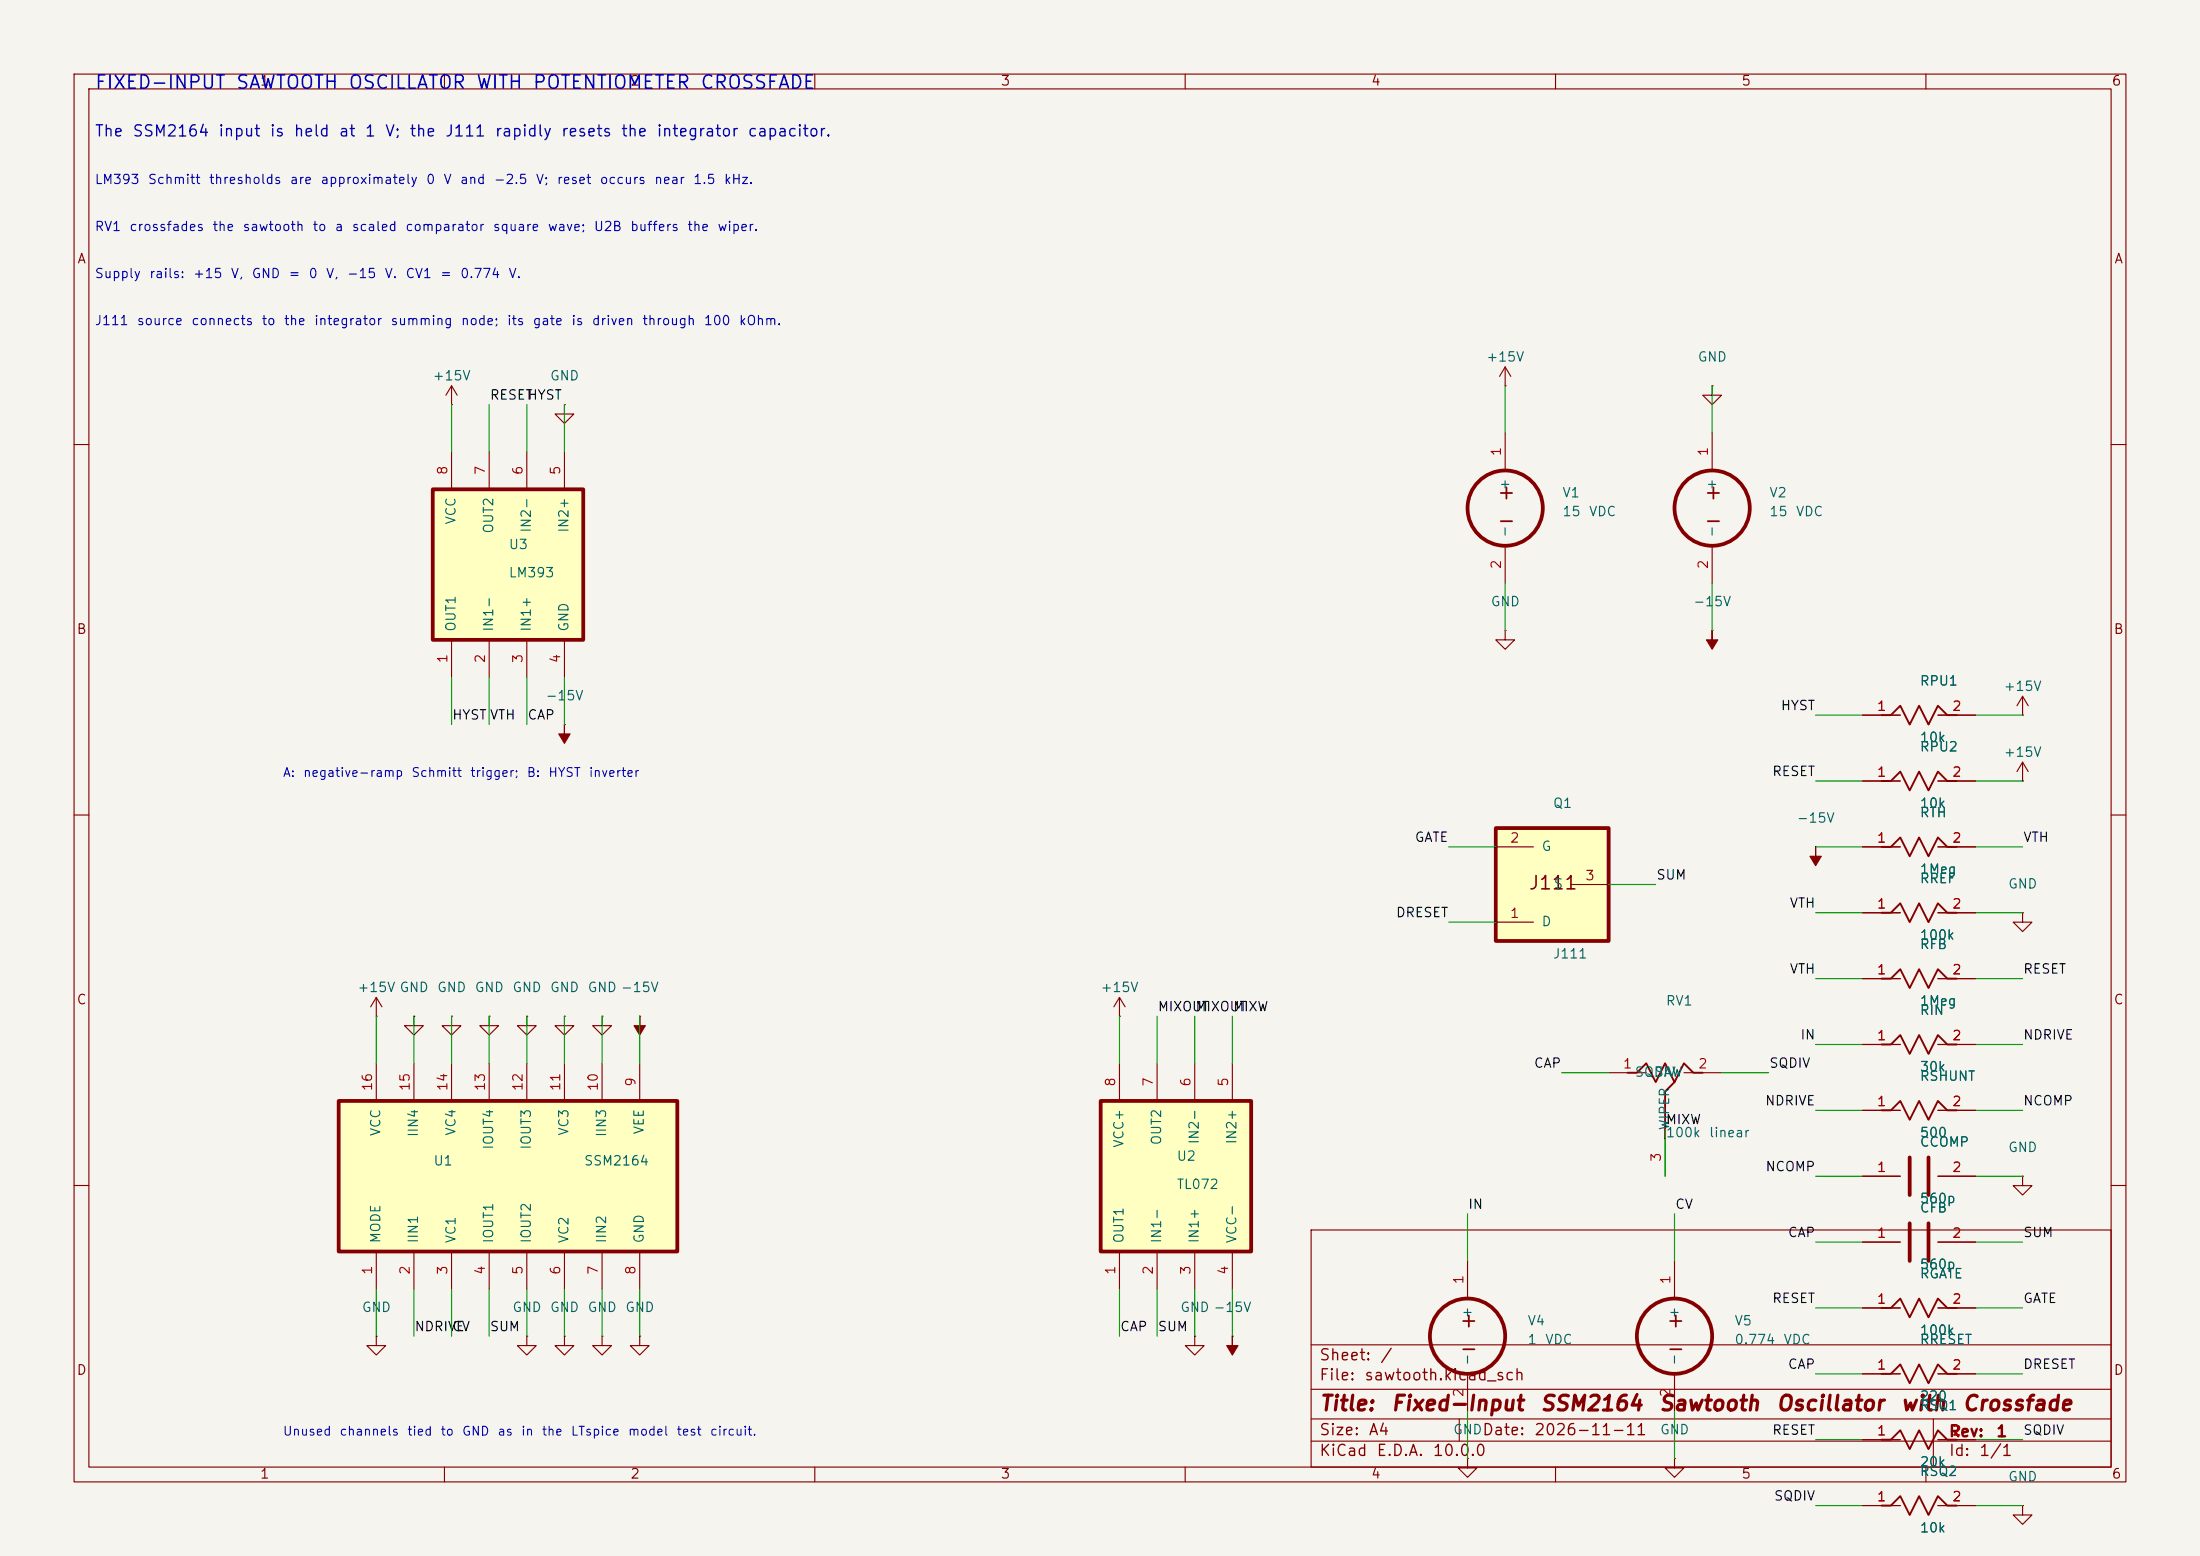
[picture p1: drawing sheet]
<svg xmlns="http://www.w3.org/2000/svg" width="297mm" height="210mm" viewBox="0 0 297 210" stroke-linecap="round" stroke-linejoin="round" font-family="sans-serif">
<path d="M0 0h297v210h-297z" fill="#f5f4ef" stroke="#f5f4ef" stroke-width=".14"/>
<g fill="none" stroke="#840000" stroke-width=".15">
<path d="M10 10h277v190h-277zM12 12h273v186h-273zM60 10v2M110 10v2M160 10v2M210 10v2M260 10v2M61 54.6h.1M61 52.1l-.8 1.2M61 52.1l.7 1.2M61 52.1v2.5M10 60h2"/>
<path d="M285 60h2M10 110h2M285 110h2M50.8 137.2h.1M50.8 134.6l-.8 1.3M50.8 134.6l.8 1.3M50.8 134.6v2.6M55.9 137.2v1.2h1.2l-1.2 1.3-1.3-1.3h1.3M55.9 137.2h.1M251.5 132.1h5M261.6 132.1h5.1M217.2 144.8h5"/>
<path d="M224.8 153.7v5.1M227.3 144.8h5.1M251.5 149.9h5M251.5 158.8h5M261.6 149.9h5.1M261.6 158.8h5.1M10 160h2M177 166h108v32h-108zM198.1 170.2v5.1M251.5 167.6h5M251.5 176.5h5M261.6 167.6h5.1"/>
<path d="M261.6 176.5h5.1M285 160h2M60 198v2M110 198v2M160 198v2M177 194.5h108M177 191.5h108M177 187.5h108M177 181.5h108M197 191.5v3M198.1 185.4v5.1M210 198v2"/>
<path d="M260 198v2M261 191.5v6.5M273 203.2v1.3h1.3l-1.3 1.2-1.2-1.2h1.2M273 203.2h.1"/>
</g>
<path d="M254 132.1h1.3l1.2-1.3 1.3 2.6 1.3-2.6 1.2 2.6 1.3-2.6 1.3 1.3h1.3M219.7 144.8h1.3l1.2-1.3 1.3 2.6 1.3-2.6 1.3 2.6 1.2-2.6 1.3 1.3h1.3M226.1 146.1l-1.3 1.2v6.4M254 149.9h1.3l1.2-1.3 1.3 2.5 1.3-2.5 1.2 2.5 1.3-2.5 1.3 1.3h1.3M254 176.5h1.3l1.2-1.2 1.3 2.5 1.3-2.5 1.2 2.5 1.3-2.5 1.3 1.2h1.3" fill="none" stroke="#840000" stroke-width=".25"/>
<g fill="none" stroke="#840000" stroke-width=".51">
<path d="M257.8 156.2v5.1M260.3 156.2v5.1M257.8 165.1v5.1M260.3 165.1v5.1"/>
<circle cx="198.1" cy="180.3" r="5.1"/>
</g>
<path d="M148.6 148.6h20.3v20.3h-20.3z" fill="#ffffc2"/>
<path d="M148.6 148.6h20.3v20.3h-20.3z" fill="none" stroke="#840000" stroke-width=".51"/>
<g fill="none" stroke="#840000" stroke-width=".15">
<path d="M76.2 97.8h.1M86.4 137.2h.1M151.1 137.2h.1M151.1 134.6v2.6M151.1 134.6l-.7 1.3M151.1 134.6l.8 1.3M151.1 143.5v5.1M156.2 143.5v5.1M161.3 143.5v5.1M166.4 143.5v5.1M151.1 168.9v5.1M156.2 168.9v5.1"/>
<path d="M161.3 168.9v5.1M166.4 168.9v5.1M251.5 185.4h5M251.5 194.3h5M261.6 185.4h5.1M261.6 194.3h5.1M251.5 203.2h5M261.6 203.2h5.1"/>
</g>
<path d="M254 185.4h1.3l1.2-1.2 1.3 2.5 1.3-2.5 1.2 2.5 1.3-2.5 1.3 1.2h1.3M254 194.3h1.3l1.2-1.3 1.3 2.6 1.3-2.6 1.2 2.6 1.3-2.6 1.3 1.3h1.3M254 203.2h1.3l1.2-1.3 1.3 2.6 1.3-2.6 1.2 2.6 1.3-2.6 1.3 1.3h1.3" fill="none" stroke="#840000" stroke-width=".25"/>
<g fill="#840000" stroke="#840000" stroke-width=".15">
<path d="M76.2 97.8v1.3h.8l-.8 1.2-.8-1.2h.8z"/>
<path d="M86.4 137.2v1.2h.7l-.7 1.3-.8-1.3h.8z"/>
</g>
<path d="M58.4 66h20.3v20.4h-20.3z" fill="#ffffc2"/>
<g fill="none" stroke="#840000" stroke-width=".51">
<path d="M58.4 66h20.3v20.4h-20.3z"/>
<circle cx="203.2" cy="68.6" r="5.1"/>
<circle cx="231.1" cy="68.6" r="5.1"/>
</g>
<g fill="none" stroke="#840000" stroke-width=".15">
<path d="M76.2 54.6v1.3h1.3l-1.3 1.3-1.3-1.3h1.3M76.2 54.6h.1M203.2 52.1h.1M203.2 49.5v2.6M203.2 58.4v5.1M203.2 49.5l-.8 1.3M203.2 49.5l.8 1.3M231.1 52.1v1.2h1.3l-1.3 1.3-1.2-1.3h1.2M231.1 52.1h.1M231.1 58.4v5.1M61 61v5M66 61v5"/>
<path d="M71.1 61v5M76.2 61v5M203.2 73.7v5M231.1 73.7v5M61 86.4v5M66 86.4v5M71.1 86.4v5M76.2 86.4v5M203.2 85.1v1.3h1.3l-1.3 1.2-1.3-1.2h1.3M203.2 85.1h.1M231.1 85.1h.1M251.5 96.5h5"/>
<path d="M261.6 96.5h5.1M273 96.5h.1M273 94l-.7 1.3M273 94l.8 1.3M273 94v2.5M245.1 114.3h.1M251.5 105.4h5M251.5 114.3h5M261.6 105.4h5.1M261.6 114.3h5.1M273 105.4h.1M273 102.9v2.5"/>
<path d="M273 102.9l-.7 1.2M273 102.9l.8 1.2M66 137.2v1.2h1.3l-1.3 1.3-1.2-1.3h1.2M66 137.2h.1M71.1 137.2v1.2h1.3l-1.3 1.3-1.3-1.3h1.3M71.1 137.2h.1M76.2 137.2v1.2h1.3l-1.3 1.3-1.3-1.3h1.3M76.2 137.2h.1M81.3 137.2v1.2h1.2l-1.2 1.3-1.3-1.3h1.3M81.3 137.2h.1M251.5 123.2h5M261.6 123.2h5.1"/>
<path d="M273 123.2v1.3h1.3l-1.3 1.2-1.2-1.2h1.2M273 123.2h.1M50.8 180.3v1.3h1.3l-1.3 1.3-1.3-1.3h1.3M50.8 180.3h.1M71.1 180.3v1.3h1.3l-1.3 1.3-1.3-1.3h1.3M71.1 180.3h.1M76.2 180.3v1.3h1.3l-1.3 1.3-1.3-1.3h1.3M76.2 180.3h.1M81.3 180.3v1.3h1.2l-1.2 1.3-1.3-1.3h1.3M81.3 180.3h.1M86.4 180.3v1.3h1.2l-1.2 1.3-1.3-1.3h1.3M86.4 180.3h.1"/>
<path d="M161.3 180.3v1.3h1.3l-1.3 1.3-1.3-1.3h1.3M161.3 180.3h.1M166.4 180.3h.1M198.1 196.9v1.2h1.3l-1.3 1.3-1.3-1.3h1.3M198.1 196.9h.1"/>
</g>
<g fill="#840000" stroke="#840000" stroke-width=".15">
<path d="M231.1 85.1v1.3h.8l-.8 1.2-.7-1.2h.7z"/>
<path d="M245.1 114.3v1.3h.8l-.8 1.2-.8-1.2h.8z"/>
<path d="M166.4 180.3v1.3h.7l-.7 1.3-.8-1.3h.8z"/>
</g>
<path d="M254 96.5h1.3l1.2-1.2 1.3 2.5 1.3-2.5 1.2 2.5 1.3-2.5 1.3 1.2h1.3M254 105.4h1.3l1.2-1.3 1.3 2.6 1.3-2.6 1.2 2.6 1.3-2.6 1.3 1.3h1.3M254 114.3h1.3l1.2-1.3 1.3 2.6 1.3-2.6 1.2 2.6 1.3-2.6 1.3 1.3h1.3M254 123.2h1.3l1.2-1.3 1.3 2.6 1.3-2.6 1.2 2.6 1.3-2.6 1.3 1.3h1.3" fill="none" stroke="#840000" stroke-width=".25"/>
<path d="M45.7 148.6h45.7v20.3h-45.7z" fill="#ffffc2"/>
<path d="M45.7 148.6h45.7v20.3h-45.7z" fill="none" stroke="#840000" stroke-width=".51"/>
<g fill="none" stroke="#840000" stroke-width=".15">
<path d="M50.8 143.5v5.1M55.9 143.5v5.1M61 143.5v5.1M66 143.5v5.1M71.1 143.5v5.1M76.2 143.5v5.1M81.3 143.5v5.1M86.4 143.5v5.1M50.8 168.9v5.1M55.9 168.9v5.1M61 168.9v5.1M66 168.9v5.1"/>
<path d="M71.1 168.9v5.1M76.2 168.9v5.1M81.3 168.9v5.1M86.4 168.9v5.1"/>
</g>
<path d="M201.9 111.8h15.3v15.2h-15.3z" fill="#ffffc2"/>
<g fill="none" stroke="#840000" stroke-width=".51">
<path d="M201.9 111.8h15.3v15.2h-15.3z"/>
<circle cx="226.1" cy="180.3" r="5.1"/>
</g>
<g fill="none" stroke="#840000" stroke-width=".15">
<path d="M251.5 96.5h5M261.6 96.5h5.1M201.9 114.3h5.1M212.1 119.4h5.1M251.5 114.3h5M251.5 105.4h5M261.6 114.3h5.1M261.6 105.4h5.1M61 137.2v1.2h1.2l-1.2 1.3-1.3-1.3h1.3M61 137.2h.1M201.9 124.5h5.1M251.5 123.2h5"/>
<path d="M251.5 132.1h5M261.6 123.2h5.1M261.6 132.1h5.1M251.5 141h5M251.5 149.9h5M251.5 158.8h5M261.6 141h5.1M261.6 149.9h5.1M261.6 158.8h5.1M273 158.8v1.2h1.3l-1.3 1.3-1.2-1.3h1.2M273 158.8h.1M226.1 170.2v5.1"/>
<path d="M251.5 167.6h5M251.5 176.5h5M261.6 167.6h5.1M261.6 176.5h5.1M226.1 196.9v1.2h1.2l-1.2 1.3-1.3-1.3h1.3M226.1 196.9h.1M226.1 185.4v5.1M251.5 185.4h5M251.5 194.3h5M261.6 185.4h5.1M261.6 194.3h5.1M251.5 203.2h5"/>
<path d="M261.6 203.2h5.1"/>
</g>
<path d="M254 141h1.3l1.2-1.3 1.3 2.5 1.3-2.5 1.2 2.5 1.3-2.5 1.3 1.3h1.3" fill="none" stroke="#840000" stroke-width=".25"/>
<g fill="none" stroke="#009600" stroke-width=".15">
<path d="M61 54.6v6.4M66 54.6v6.4M71.1 54.6v6.4M76.2 54.6v6.4M203.2 52.1v6.3M231.1 52.1v6.3M203.2 78.7v6.4M231.1 78.7v6.4M61 91.4v6.4M66 91.4v6.4M71.1 91.4v6.4M76.2 91.4v6.4"/>
<path d="M245.1 96.5h6.4M266.7 96.5h6.3M195.6 114.3h6.3M217.2 119.4h6.3M245.1 105.4h6.4M245.1 114.3h6.4M266.7 105.4h6.3M266.7 114.3h6.3M50.8 137.2v6.3M55.9 137.2v6.3M61 137.2v6.3M66 137.2v6.3"/>
<path d="M71.1 137.2v6.3M76.2 137.2v6.3M81.3 137.2v6.3M86.4 137.2v6.3M151.1 137.2v6.3M156.2 137.2v6.3M161.3 137.2v6.3M166.4 137.2v6.3M195.6 124.5h6.3M245.1 132.1h6.4M245.1 123.2h6.4M266.7 132.1h6.3"/>
<path d="M266.7 123.2h6.3M210.8 144.8h6.4M224.8 152.4v6.4M232.4 144.8h6.4M245.1 141h6.4M245.1 149.9h6.4M245.1 158.8h6.4M266.7 141h6.3M266.7 149.9h6.3M266.7 158.8h6.3M50.8 174v6.3M55.9 174v6.3"/>
<path d="M61 174v6.3M66 174v6.3M71.1 174v6.3M76.2 174v6.3M81.3 174v6.3M86.4 174v6.3M151.1 174v6.3M156.2 174v6.3M161.3 174v6.3M166.4 174v6.3M198.1 163.8v6.4M226.1 163.8v6.4"/>
<path d="M245.1 167.6h6.4M245.1 176.5h6.4M266.7 167.6h6.3M266.7 176.5h6.3M198.1 190.5v6.4M226.1 190.5v6.4M245.1 185.4h6.4M245.1 194.3h6.4M266.7 185.4h6.3M266.7 194.3h6.3M245.1 203.2h6.4M266.7 203.2h6.3"/>
</g>
<g font-size="2" fill="#840000">
<text x="201.9" y="67.9">+</text>
<text x="201.9" y="71.7">-</text>
<text x="229.9" y="67.9">+</text>
<text x="229.9" y="71.7">-</text>
<text x="196.9" y="179.7">+</text>
<text x="224.8" y="179.7">+</text>
<text x="196.9" y="183.5">-</text>
<text x="224.8" y="183.5">-</text>
<text x="178" y="190.9">Title:</text>
<text x="187.7" y="190.9">Fixed-Input</text>
<text x="207.8" y="190.9">SSM2164</text>
<text x="223.8" y="190.9">Sawtooth</text>
<text x="239.7" y="190.9">Oscillator</text>
<text x="256.5" y="190.9">with</text>
<text x="264.8" y="190.9">Crossfade</text>
</g>
<g font-size="1.8" fill="#0000c2">
<text x="12.7" y="12.5">FIXED-INPUT</text>
<text x="31.7" y="12.5">SAWTOOTH</text>
<text x="46.9" y="12.5">OSCILLATOR</text>
<text x="64.2" y="12.5">WITH</text>
<text x="71.8" y="12.5">POTENTIOMETER</text>
<text x="94.4" y="12.5">CROSSFADE</text>
</g>
<text font-size="1.8" fill="#840000" x="206.2" y="120.5">J111</text>
<g font-size="1.5" fill="#0000c2">
<text x="12.7" y="18.8">The</text>
<text x="17.8" y="18.8">SSM2164</text>
<text x="29.4" y="18.8">input</text>
<text x="36.3" y="18.8">is</text>
<text x="39.5" y="18.8">held</text>
<text x="45.6" y="18.8">at</text>
<text x="49.1" y="18.8">1</text>
<text x="51.9" y="18.8">V;</text>
<text x="55.2" y="18.8">the</text>
<text x="60" y="18.8">J111</text>
<text x="66.7" y="18.8">rapidly</text>
<text x="75.6" y="18.8">resets</text>
<text x="83.7" y="18.8">the</text>
<text x="88.5" y="18.8">integrator</text>
<text x="100.8" y="18.8">capacitor.</text>
</g>
<g font-size="1.5" fill="#840000">
<text x="178" y="184">Sheet:</text>
<text x="186.2" y="184">/</text>
<text x="178" y="186.7">File:</text>
<text x="184.1" y="186.7">sawtooth.kicad_sch</text>
<text x="178" y="196.9">KiCad</text>
<text x="178" y="194.1">Size:</text>
<text x="184.7" y="194.1">A4</text>
<text x="185.7" y="196.9">E.D.A.</text>
<text x="193.3" y="196.9">10.0.0</text>
<text x="200" y="194.1">Date:</text>
<text x="207" y="194.1">2026-11-11</text>
<text x="263" y="194.3">Rev:</text>
<text x="263" y="196.9">Id:</text>
<text x="267.1" y="196.9">1/1</text>
<text x="269.4" y="194.3">1</text>
</g>
<g font-size="1.3" fill="#840000">
<text x="35" y="11.9">1</text>
<text x="85" y="11.9">2</text>
<text x="135" y="11.9">3</text>
<text x="185" y="11.9">4</text>
<text x="235" y="11.9">5</text>
<text x="285" y="11.9">6</text>
<text x="10.3" y="35.9">A</text>
<text x="285.3" y="35.9">A</text>
<text x="10.3" y="85.9">B</text>
<text x="285.3" y="85.9">B</text>
<text x="10.3" y="135.9">C</text>
<text x="285.3" y="135.9">C</text>
<text x="10.3" y="185.9">D</text>
<text x="285.3" y="185.9">D</text>
<text x="35" y="199.9">1</text>
<text x="85" y="199.9">2</text>
<text x="135" y="199.9">3</text>
<text x="185" y="199.9">4</text>
<text x="235" y="199.9">5</text>
<text x="285" y="199.9">6</text>
</g>
<g font-size="1.3" fill="#0000c2">
<text x="12.7" y="25.2">LM393</text>
<text x="19.9" y="25.2">Schmitt</text>
<text x="28.1" y="25.2">thresholds</text>
<text x="39" y="25.2">are</text>
<text x="43.2" y="25.2">approximately</text>
<text x="57.4" y="25.2">0</text>
<text x="59.8" y="25.2">V</text>
<text x="62" y="25.2">and</text>
<text x="66.6" y="25.2">-2.5</text>
<text x="72.2" y="25.2">V;</text>
<text x="75.1" y="25.2">reset</text>
<text x="80.9" y="25.2">occurs</text>
<text x="88.2" y="25.2">near</text>
<text x="93.5" y="25.2">1.5</text>
<text x="97.6" y="25.2">kHz.</text>
<text x="12.7" y="31.5">RV1</text>
<text x="17.4" y="31.5">crossfades</text>
<text x="28.6" y="31.5">the</text>
<text x="32.7" y="31.5">sawtooth</text>
<text x="42.1" y="31.5">to</text>
<text x="45.1" y="31.5">a</text>
<text x="47.4" y="31.5">scaled</text>
<text x="54.6" y="31.5">comparator</text>
<text x="66.4" y="31.5">square</text>
<text x="73.9" y="31.5">wave;</text>
<text x="80.1" y="31.5">U2B</text>
<text x="85" y="31.5">buffers</text>
<text x="92.7" y="31.5">the</text>
<text x="96.8" y="31.5">wiper.</text>
<text x="12.7" y="37.9">Supply</text>
<text x="20.1" y="37.9">rails:</text>
<text x="26" y="37.9">+15</text>
<text x="31.1" y="37.9">V,</text>
<text x="33.9" y="37.9">GND</text>
<text x="38.9" y="37.9">=</text>
<text x="41.6" y="37.9">0</text>
<text x="43.9" y="37.9">V,</text>
<text x="46.7" y="37.9">-15</text>
<text x="51.8" y="37.9">V.</text>
<text x="54.7" y="37.9">CV1</text>
<text x="59.3" y="37.9">=</text>
<text x="62" y="37.9">0.774</text>
<text x="68.5" y="37.9">V.</text>
<text x="12.7" y="44.2">J111</text>
<text x="18.4" y="44.2">source</text>
<text x="25.7" y="44.2">connects</text>
<text x="35.2" y="44.2">to</text>
<text x="38.2" y="44.2">the</text>
<text x="42.3" y="44.2">integrator</text>
<text x="52.6" y="44.2">summing</text>
<text x="62.1" y="44.2">node;</text>
<text x="68.3" y="44.2">its</text>
<text x="71.8" y="44.2">gate</text>
<text x="77" y="44.2">is</text>
<text x="79.8" y="44.2">driven</text>
<text x="86.6" y="44.2">through</text>
<text x="94.9" y="44.2">100</text>
<text x="99.6" y="44.2">kOhm.</text>
</g>
<g font-size="1.3" fill="#006464">
<text x="58.3" y="51.7">+15V</text>
<text x="74.2" y="51.7">GND</text>
<text x="200.6" y="49.1">+15V</text>
<text x="229.1" y="49.1">GND</text>
<text x="61.8" y="70.9" transform="rotate(-90 61.8 70.9)">VCC</text>
<text x="72" y="72" transform="rotate(-90 72 72)">IN2-</text>
<text x="77.1" y="72" transform="rotate(-90 77.1 72)">IN2+</text>
<text x="204.1" y="66.3" transform="rotate(-90 204.1 66.3)">+</text>
<text x="210.8" y="67.4">V1</text>
<text x="210.8" y="70">15</text>
<text x="214.4" y="70">VDC</text>
<text x="232" y="66.3" transform="rotate(-90 232 66.3)">+</text>
<text x="238.8" y="67.4">V2</text>
<text x="238.8" y="70">15</text>
<text x="242.4" y="70">VDC</text>
<text x="66.9" y="72.1" transform="rotate(-90 66.9 72.1)">OUT2</text>
<text x="68.6" y="74.4">U3</text>
<text x="204.1" y="72.6" transform="rotate(-90 204.1 72.6)">-</text>
<text x="232" y="72.6" transform="rotate(-90 232 72.6)">-</text>
<text x="68.6" y="78.2">LM393</text>
<text x="201.2" y="82.1">GND</text>
<text x="228.5" y="82.1">-15V</text>
<text x="61.8" y="85.3" transform="rotate(-90 61.8 85.3)">OUT1</text>
<text x="66.9" y="85.3" transform="rotate(-90 66.9 85.3)">IN1-</text>
<text x="72" y="85.3" transform="rotate(-90 72 85.3)">IN1+</text>
<text x="77.1" y="85.3" transform="rotate(-90 77.1 85.3)">GND</text>
<text x="73.6" y="94.8">-15V</text>
<text x="259.1" y="92.8">RPU1</text>
<text x="270.4" y="93.6">+15V</text>
<text x="259.1" y="100.5">10k</text>
<text x="259.1" y="101.7">RPU2</text>
<text x="270.4" y="102.5">+15V</text>
<text x="209.6" y="109.4">Q1</text>
<text x="242.5" y="111.4">-15V</text>
<text x="259.1" y="109.4">10k</text>
<text x="259.1" y="110.6">RTH</text>
<text x="208" y="115.2">G</text>
<text x="259.1" y="118.2">1Meg</text>
<text x="259.1" y="119.5">RREF</text>
<text x="208" y="125.3">D</text>
<text x="209.7" y="120.2">S</text>
<text x="271" y="120.2">GND</text>
<text x="209.6" y="129.7">J111</text>
<text x="259.1" y="128.4">RFB</text>
<text x="259.1" y="127.1">100k</text>
<text x="48.2" y="134.2">+15V GND</text>
<text x="58.9" y="134.2">GND</text>
<text x="64" y="134.2">GND</text>
<text x="69.1" y="134.2">GND</text>
<text x="74.2" y="134.2">GND</text>
<text x="79.2" y="134.2">GND -15V</text>
<text x="148.5" y="134.2">+15V</text>
<text x="224.8" y="136">RV1</text>
<text x="259.1" y="136">1Meg</text>
<text x="259.1" y="137.3">RIN</text>
<text x="220.6" y="145.6">SQDIV</text>
<text x="223.3" y="145.6">SAW</text>
<text x="259.1" y="144.9">30k</text>
<text x="259.1" y="146.2">RSHUNT</text>
<text x="51.7" y="153.4" transform="rotate(-90 51.7 153.4)">VCC</text>
<text x="56.7" y="153.6" transform="rotate(-90 56.7 153.6)">IIN4</text>
<text x="61.8" y="153.4" transform="rotate(-90 61.8 153.4)">VC4</text>
<text x="66.9" y="155.3" transform="rotate(-90 66.9 155.3)">IOUT4</text>
<text x="72" y="155.3" transform="rotate(-90 72 155.3)">IOUT3</text>
<text x="77.1" y="153.4" transform="rotate(-90 77.1 153.4)">VC3</text>
<text x="82.1" y="153.6" transform="rotate(-90 82.1 153.6)">IIN3</text>
<text x="87.2" y="153.2" transform="rotate(-90 87.2 153.2)">VEE</text>
<text x="152" y="155" transform="rotate(-90 152 155)">VCC+</text>
<text x="157.1" y="154.6" transform="rotate(-90 157.1 154.6)">OUT2</text>
<text x="162.2" y="154.5" transform="rotate(-90 162.2 154.5)">IN2-</text>
<text x="167.2" y="154.5" transform="rotate(-90 167.2 154.5)">IN2+</text>
<text x="224.8" y="153.8">100k</text>
<text x="225.7" y="152.7" transform="rotate(-90 225.7 152.7)">WIPER</text>
<text x="230.6" y="153.8">linear</text>
<text x="259.1" y="153.8">500</text>
<text x="259.1" y="155.1">CCOMP</text>
<text x="271" y="155.8">GND</text>
<text x="58.4" y="157.6">U1</text>
<text x="78.7" y="157.6">SSM2164</text>
<text x="158.8" y="157">U2</text>
<text x="158.8" y="160.8">TL072</text>
<text x="51.7" y="167.9" transform="rotate(-90 51.7 167.9)">MODE</text>
<text x="56.7" y="167.9" transform="rotate(-90 56.7 167.9)">IIN1</text>
<text x="61.8" y="167.9" transform="rotate(-90 61.8 167.9)">VC1</text>
<text x="66.9" y="167.9" transform="rotate(-90 66.9 167.9)">IOUT1</text>
<text x="72" y="167.9" transform="rotate(-90 72 167.9)">IOUT2</text>
<text x="77.1" y="167.9" transform="rotate(-90 77.1 167.9)">VC2</text>
<text x="82.1" y="167.9" transform="rotate(-90 82.1 167.9)">IIN2</text>
<text x="87.2" y="167.9" transform="rotate(-90 87.2 167.9)">GND</text>
<text x="152" y="167.9" transform="rotate(-90 152 167.9)">OUT1</text>
<text x="157.1" y="167.9" transform="rotate(-90 157.1 167.9)">IN1-</text>
<text x="162.2" y="167.9" transform="rotate(-90 162.2 167.9)">IN1+</text>
<text x="167.2" y="167.9" transform="rotate(-90 167.2 167.9)">VCC-</text>
<text x="259.1" y="162.7">560p</text>
<text x="259.1" y="164">CFB</text>
<text x="259.1" y="171.6">560p</text>
<text x="259.1" y="172.9">RGATE</text>
<text x="48.8" y="177.4">GND</text>
<text x="69.1" y="177.4">GND</text>
<text x="74.2" y="177.4">GND</text>
<text x="79.2" y="177.4">GND</text>
<text x="84.3" y="177.4">GND</text>
<text x="159.3" y="177.4">GND -15V</text>
<text x="199" y="178.1" transform="rotate(-90 199 178.1)">+</text>
<text x="206.1" y="179.2">V4</text>
<text x="226.9" y="178.1" transform="rotate(-90 226.9 178.1)">+</text>
<text x="234.1" y="179.2">V5</text>
<text x="199" y="184.4" transform="rotate(-90 199 184.4)">-</text>
<text x="206.1" y="181.7">1</text>
<text x="208.5" y="181.7">VDC</text>
<text x="226.9" y="184.4" transform="rotate(-90 226.9 184.4)">-</text>
<text x="234.1" y="181.7">0.774</text>
<text x="240.7" y="181.7">VDC</text>
<text x="259.1" y="181.7">RRESET</text>
<text x="259.1" y="180.5">100k</text>
<text x="259.1" y="189.4">220</text>
<text x="259.1" y="190.6">RSQ1</text>
<text x="196.1" y="193.9">GND</text>
<text x="224" y="193.9">GND</text>
<text x="259.1" y="198.3">20k</text>
<text x="259.1" y="199.5">RSQ2</text>
<text x="271" y="200.3">GND</text>
<text x="259.1" y="207.1">10k</text>
</g>
<g font-size="1.3" fill="#0f0f0f">
<text x="66" y="54.3">RESET</text>
<text x="71.1" y="54.3">HYST</text>
<text x="61" y="97.4">HYST</text>
<text x="66" y="97.4">VTH</text>
<text x="71.1" y="97.4">CAP</text>
<text x="240.3" y="96.2">HYST</text>
<text x="239.2" y="105.1">RESET</text>
<text x="190.9" y="114">GATE</text>
<text x="273" y="114">VTH</text>
<text x="223.5" y="119">SUM</text>
<text x="188.4" y="124.1">DRESET</text>
<text x="241.5" y="122.8">VTH</text>
<text x="241.5" y="131.7">VTH</text>
<text x="273" y="131.7">RESET</text>
<text x="156.2" y="136.8">MIXOUT</text>
<text x="161.3" y="136.8">MIXOUT</text>
<text x="166.4" y="136.8">MIXW</text>
<text x="243" y="140.6">IN</text>
<text x="273" y="140.6">NDRIVE</text>
<text x="207" y="144.4">CAP</text>
<text x="238.2" y="149.5">NDRIVE</text>
<text x="238.8" y="144.4">SQDIV</text>
<text x="273" y="149.5">NCOMP</text>
<text x="224.8" y="152.1">MIXW</text>
<text x="238.3" y="158.4">NCOMP</text>
<text x="198.1" y="163.5">IN</text>
<text x="226.1" y="163.5">CV</text>
<text x="241.3" y="167.3">CAP</text>
<text x="273" y="167.3">SUM</text>
<text x="55.9" y="180">NDRIVE</text>
<text x="61" y="180">CV</text>
<text x="66" y="180">SUM</text>
<text x="151.1" y="180">CAP</text>
<text x="156.2" y="180">SUM</text>
<text x="239.2" y="176.2">RESET</text>
<text x="273" y="176.2">GATE</text>
<text x="241.3" y="185.1">CAP</text>
<text x="273" y="185.1">DRESET</text>
<text x="239.2" y="194">RESET</text>
<text x="273" y="194">SQDIV</text>
<text x="239.4" y="202.9">SQDIV</text>
</g>
<g font-size="1.3" fill="#a90000">
<text x="60.7" y="64.2" transform="rotate(-90 60.7 64.2)">8</text>
<text x="65.8" y="64.2" transform="rotate(-90 65.8 64.2)">7</text>
<text x="70.9" y="64.2" transform="rotate(-90 70.9 64.2)">6</text>
<text x="75.9" y="64.2" transform="rotate(-90 75.9 64.2)">5</text>
<text x="202.9" y="61.7" transform="rotate(-90 202.9 61.7)">1</text>
<text x="230.9" y="61.7" transform="rotate(-90 230.9 61.7)">1</text>
<text x="202.9" y="76.9" transform="rotate(-90 202.9 76.9)">2</text>
<text x="230.9" y="76.9" transform="rotate(-90 230.9 76.9)">2</text>
<text x="60.7" y="89.6" transform="rotate(-90 60.7 89.6)">1</text>
<text x="65.8" y="89.6" transform="rotate(-90 65.8 89.6)">2</text>
<text x="70.9" y="89.6" transform="rotate(-90 70.9 89.6)">3</text>
<text x="75.9" y="89.6" transform="rotate(-90 75.9 89.6)">4</text>
<text x="253.3" y="96.3">1</text>
<text x="263.5" y="96.3">2</text>
<text x="253.3" y="105.2">1</text>
<text x="263.5" y="105.2">2</text>
<text x="203.8" y="114">2</text>
<text x="213.9" y="119.1">3</text>
<text x="253.3" y="114">1</text>
<text x="263.5" y="114">2</text>
<text x="203.8" y="124.2">1</text>
<text x="253.3" y="122.9">1</text>
<text x="263.5" y="122.9">2</text>
<text x="253.3" y="131.8">1</text>
<text x="263.5" y="131.8">2</text>
<text x="253.3" y="140.7">1</text>
<text x="263.5" y="140.7">2</text>
<text x="50.5" y="147.4" transform="rotate(-90 50.5 147.4)">16</text>
<text x="55.6" y="147.4" transform="rotate(-90 55.6 147.4)">15</text>
<text x="60.7" y="147.4" transform="rotate(-90 60.7 147.4)">14</text>
<text x="65.8" y="147.4" transform="rotate(-90 65.8 147.4)">13</text>
<text x="70.9" y="147.4" transform="rotate(-90 70.9 147.4)">12</text>
<text x="75.9" y="147.4" transform="rotate(-90 75.9 147.4)">11</text>
<text x="81" y="147.4" transform="rotate(-90 81 147.4)">10</text>
<text x="86.1" y="146.8" transform="rotate(-90 86.1 146.8)">9</text>
<text x="150.9" y="146.8" transform="rotate(-90 150.9 146.8)">8</text>
<text x="156" y="146.8" transform="rotate(-90 156 146.8)">7</text>
<text x="161" y="146.8" transform="rotate(-90 161 146.8)">6</text>
<text x="166.1" y="146.8" transform="rotate(-90 166.1 146.8)">5</text>
<text x="219" y="144.5">1</text>
<text x="229.2" y="144.5">2</text>
<text x="253.3" y="149.6">1</text>
<text x="263.5" y="149.6">2</text>
<text x="224.5" y="156.9" transform="rotate(-90 224.5 156.9)">3</text>
<text x="253.3" y="158.5">1</text>
<text x="263.5" y="158.5">2</text>
<text x="253.3" y="167.4">1</text>
<text x="263.5" y="167.4">2</text>
<text x="50.5" y="172.2" transform="rotate(-90 50.5 172.2)">1</text>
<text x="55.6" y="172.2" transform="rotate(-90 55.6 172.2)">2</text>
<text x="60.7" y="172.2" transform="rotate(-90 60.7 172.2)">3</text>
<text x="65.8" y="172.2" transform="rotate(-90 65.8 172.2)">4</text>
<text x="70.9" y="172.2" transform="rotate(-90 70.9 172.2)">5</text>
<text x="75.9" y="172.2" transform="rotate(-90 75.9 172.2)">6</text>
<text x="81" y="172.2" transform="rotate(-90 81 172.2)">7</text>
<text x="86.1" y="172.2" transform="rotate(-90 86.1 172.2)">8</text>
<text x="150.9" y="172.2" transform="rotate(-90 150.9 172.2)">1</text>
<text x="156" y="172.2" transform="rotate(-90 156 172.2)">2</text>
<text x="161" y="172.2" transform="rotate(-90 161 172.2)">3</text>
<text x="166.1" y="172.2" transform="rotate(-90 166.1 172.2)">4</text>
<text x="197.9" y="173.4" transform="rotate(-90 197.9 173.4)">1</text>
<text x="225.8" y="173.4" transform="rotate(-90 225.8 173.4)">1</text>
<text x="253.3" y="176.3">1</text>
<text x="263.5" y="176.3">2</text>
<text x="253.3" y="185.2">1</text>
<text x="263.5" y="185.2">2</text>
<text x="197.9" y="188.7" transform="rotate(-90 197.9 188.7)">2</text>
<text x="225.8" y="188.7" transform="rotate(-90 225.8 188.7)">2</text>
<text x="253.3" y="194.1">1</text>
<text x="263.5" y="194.1">2</text>
<text x="253.3" y="202.9">1</text>
<text x="263.5" y="202.9">2</text>
</g>
<g font-size="1.2" fill="#0000c2">
<text x="38.1" y="105.2">A:</text>
<text x="40.8" y="105.2">negative-ramp</text>
<text x="55.4" y="105.2">Schmitt</text>
<text x="63.4" y="105.2">trigger;</text>
<text x="71" y="105.2">B:</text>
<text x="73.9" y="105.2">HYST</text>
<text x="79.4" y="105.2">inverter</text>
<text x="38.1" y="194.1">Unused</text>
<text x="45.7" y="194.1">channels</text>
<text x="54.9" y="194.1">tied</text>
<text x="59.4" y="194.1">to</text>
<text x="62.3" y="194.1">GND</text>
<text x="67.1" y="194.1">as</text>
<text x="70.3" y="194.1">in</text>
<text x="73" y="194.1">the</text>
<text x="77" y="194.1">LTspice</text>
<text x="84.7" y="194.1">model</text>
<text x="91.2" y="194.1">test</text>
<text x="95.7" y="194.1">circuit.</text>
</g>
</svg>
